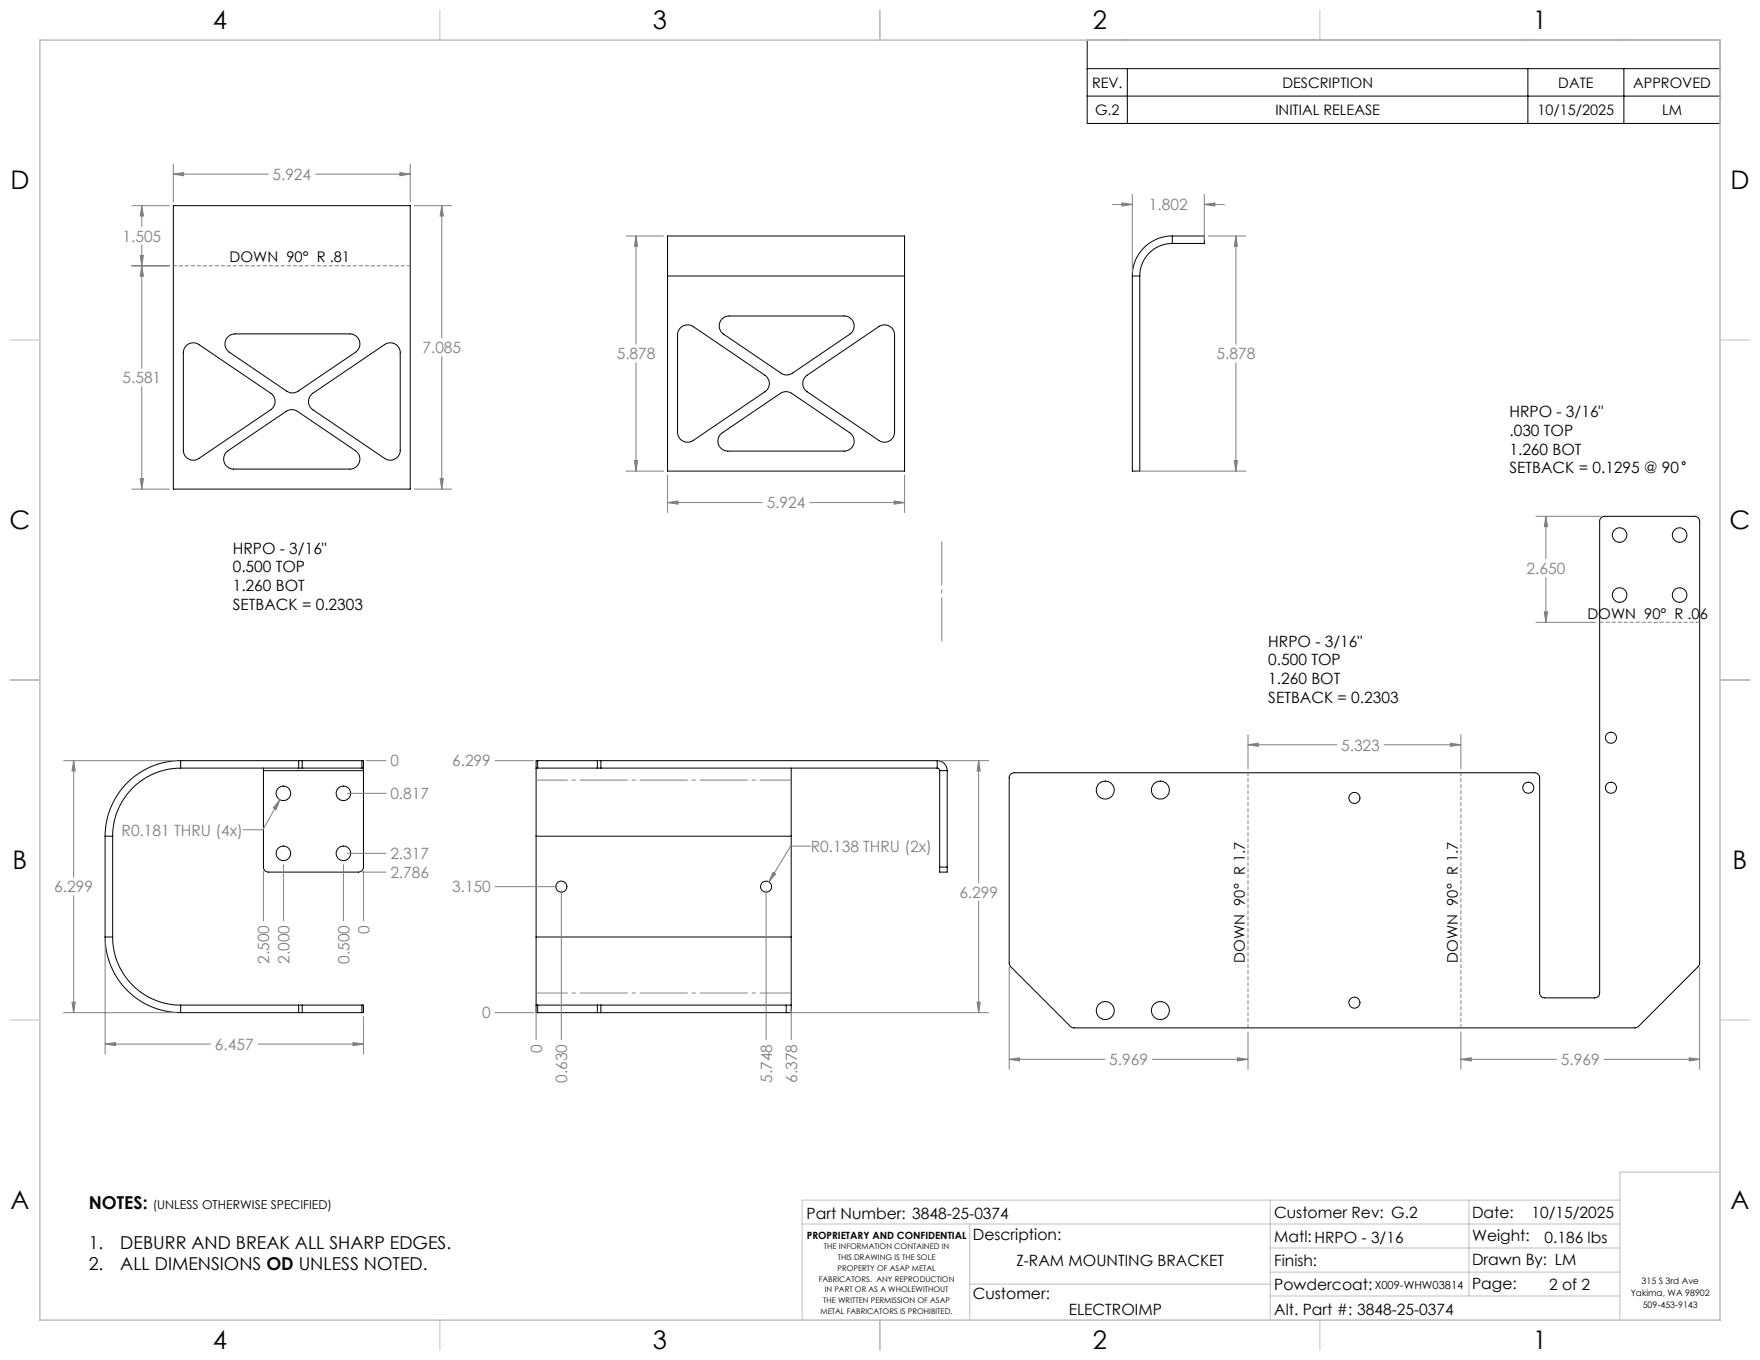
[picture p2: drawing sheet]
<svg xmlns="http://www.w3.org/2000/svg" width="559mm" height="432mm" viewBox="0 0 559 432" stroke-linecap="round" stroke-linejoin="round" font-family="sans-serif">
<g fill="none" stroke="#000" stroke-width=".32">
<path d="M345.2 12.7h200.9v26.5h-200.9zM345.2 21.8h200.9M345.2 30.5h200.9M357.9 21.8v17.4M485.1 21.8v17.4M515.6 21.8v17.4M55 65.3h75.2v90h-75.2zM372.2 77.3a10.3 10.3 0 0 0-10.3 10.3M372.2 74.9a12.6 12.6 0 0 0-12.7 12.7M372.2 74.9h10.2v2.4h-10.2M372.2 74.9v2.4M211.9 87.6v-12.7h75.3v12.7"/>
<path d="M211.9 87.6h75.3M211.9 87.6v62h75.3v-62M359.5 87.6h2.4M359.5 87.6v62h2.4v-62M59 109.9a3.1 3.1 0 0 1 4.1-.5l22.8 15.4a3.2 3.2 0 0 1 0 5.3l-22.8 15.5a3.1 3.1 0 0 1-4.9-2.7v-31.3zM72.4 107l1-.7 1.2-.3h36.5a3.2 3.2 0 0 1 3 2.3 3.2 3.2 0 0 1-1.2 3.5l-18.3 12.4a3.3 3.3 0 0 1-3.5 0l-18.3-12.4a3.2 3.2 0 0 1-.4-4.8zM216.3 103.9a3.2 3.2 0 0 1 3.8-.2l22.8 15.4a3.2 3.2 0 0 1 0 5.3l-22.8 15.4a3.2 3.2 0 0 1-5-2.6v-31.1l.3-1.1zM229.1 101.5l.7-.7 1.3-.5h36.9a3.2 3.2 0 0 1 3.1 2.3 3.2 3.2 0 0 1-1.3 3.5l-18.2 12.4a3.1 3.1 0 0 1-3.6 0l-18.2-12.4a3.1 3.1 0 0 1-.7-4.6zM255.9 119.4l23.1-15.7a3.2 3.2 0 0 1 5 2.6v30.9a3.2 3.2 0 0 1-5 2.6l-22.7-15.4a3.2 3.2 0 0 1-.4-5zM99.2 125l22.9-15.6a3.1 3.1 0 0 1 5 2.6v30.9a3.2 3.2 0 0 1-5 2.7l-22.8-15.5a3.2 3.2 0 0 1-.1-5.1zM228.9 137.8l18.9-12.9a3.3 3.3 0 0 1 3.6 0l18.4 12.5a3.2 3.2 0 0 1 1.3 3.6 3.2 3.2 0 0 1-3.1 2.2h-36.9a3.2 3.2 0 0 1-2.9-1.9 3.2 3.2 0 0 1 .7-3.5zM72.1 143.4l18.8-12.8a3.3 3.3 0 0 1 3.5 0l18.5 12.5a3.2 3.2 0 0 1 1.2 3.6 3.2 3.2 0 0 1-3 2.2h-36.9a3.2 3.2 0 0 1-3-2 3.2 3.2 0 0 1 .9-3.5z"/>
<path d="M57.4 241.5a24 24 0 0 0-24 24M57.4 243.9a21.6 21.6 0 0 0-21.6 21.6M57.4 241.5v2.4M57.4 241.5h37.4M57.4 243.9h37.4M83.6 243.9v.8M83.6 244.7v30.8l.6 1 1 .4h28.6l1.2-.6 .4-1v-30.6M83.6 244.7h31.8M94.8 241.5h1.2M94.8 243.9h1.2M94.8 241.5v2.4M96 241.5h18.9"/>
<path d="M96 243.9h18.9M96 241.5v2.4M114.9 241.5h.5v2.4M114.9 243.9h.5M114.9 241.5v2.4M115.4 243.9v.8M170.2 243.9h.5M170.2 243.9v21.6M170.7 241.5h-.5v2.4M170.7 241.5h19M170.7 243.9h19M170.7 241.5v2.4"/>
<path d="M189.7 241.5h1.1M189.7 243.9h1.1M189.7 241.5v2.4M190.8 241.5h106.8M190.8 243.9h106.8M190.8 241.5v2.4M251.2 243.9v21.6M297.6 243.9l.5 .2 .2 .6M297.6 241.5a3.2 3.2 0 0 1 3.1 3.2M297.6 241.5v2.4M298.3 244.7h2.4M298.3 244.7v30.6"/>
<path d="M300.7 244.7v30.6M321 245.7l.8-.3h165.5a1.62 1.62 0 0 1 1.5 1.5v68.3a1.62 1.62 0 0 0 1.6 1.6h15.9a1.62 1.62 0 0 0 1.6-1.6v-149.7a1.56 1.56 0 0 1 1.6-1.6h28.6a1.62 1.62 0 0 1 1.5 1.6v140.6l-.3 .7-19.1 19.1-.7 .4-178.7 .1-.6-.2-19.4-19.4-.4-.8v-59.3zM33.4 265.5v32M33.4 265.5h2.4M35.8 265.5v32M170.2 265.5h81M170.2 265.5v32M251.2 265.5v32M298.3 275.3v1.6h2.4v-1.6M298.3 275.3h2.4M33.4 297.5a24.1 24.1 0 0 0 24 24M33.4 297.5h2.4"/>
<path d="M35.8 297.5a21.6 21.6 0 0 0 21.6 21.6M170.2 297.5v21.6M170.2 297.5h81M251.2 297.5v21.6M57.4 319.1v2.4M57.4 319.1h37.4M94.8 319.1h1.2M94.8 319.1v2.4M96 319.1v2.4M96 319.1h18.9M114.9 319.1h.5v2.4h-.5M114.9 319.1v2.4"/>
<path d="M170.2 319.1v2.4h.5M170.2 319.1h.5M170.7 319.1h19M170.7 319.1v2.4M189.7 319.1h1.1M189.7 319.1v2.4M190.8 319.1h58.8M190.8 319.1v2.4M249.6 319.1h1.6M249.6 319.1v2.4M251.2 319.1v2.4h-1.6M57.4 321.5h37.4"/>
<path d="M94.8 321.5h1.2M96 321.5h18.9M170.7 321.5h19M189.7 321.5h1.1M190.8 321.5h58.8"/>
<circle cx="534.6" cy="147.1" r=".47"/>
<circle cx="514.2" cy="169.9" r="2.3"/>
<circle cx="533.3" cy="169.9" r="2.3"/>
<circle cx="514.2" cy="188.9" r="2.3"/>
<circle cx="533.3" cy="188.9" r="2.3"/>
<circle cx="511.5" cy="234.2" r="1.74"/>
<circle cx="90" cy="251.9" r="2.3"/>
<circle cx="109" cy="251.9" r="2.3"/>
<circle cx="350.9" cy="250.9" r="2.85"/>
<circle cx="368.4" cy="250.9" r="2.85"/>
<circle cx="430" cy="253.4" r="1.74"/>
<circle cx="485.2" cy="250.1" r="1.74"/>
<circle cx="511.5" cy="250.1" r="1.74"/>
<circle cx="90" cy="270.9" r="2.3"/>
<circle cx="109" cy="270.9" r="2.3"/>
<circle cx="178.2" cy="281.5" r="1.76"/>
<circle cx="243.2" cy="281.5" r="1.75"/>
<circle cx="430" cy="318.4" r="1.75"/>
<circle cx="350.9" cy="320.8" r="2.85"/>
<circle cx="368.4" cy="320.8" r="2.85"/>
</g>
<g fill="none" stroke="#808080" stroke-width=".32">
<path d="M55 52.1v11.9M55 55.3h30.1M55 55.3l3.3-.5v1zM100.2 55.3h30M127 54.8l3.2 .5-3.2 .5zM130.2 52.1v11.9M41.8 65.3h12M45 65.3v6.6M45 77.8v39.1M45 65.3l.5 3.3h-1zM131.5 65.3h11.9M140.3 65.3v42.1"/>
<path d="M140.3 65.3l.5 3.3h-1.1zM198.8 74.9h11.9M201.9 74.9l.6 3.3h-1.1zM201.9 74.9v34.4M353.2 64.9h6.3M356.2 64.4l3.3 .5-3.3 .5zM359.5 61.7v24.7M382.4 61.7v14.3M382.4 64.9h6.3M382.4 64.9l3.3-.5v1zM383.6 74.9h12M392.4 74.9v34.4"/>
<path d="M392.4 74.9l.5 3.3h-1zM41.8 84.4h12M44.5 81.1h1l-.5 3.3zM45 84.4l.5 3.3h-1zM140.3 113.2v42.1M201.9 115.2v34.4M392.4 115.2v34.4M45 122.8v32.5M41.8 155.3h12M44.5 152h1l-.5 3.3zM131.5 155.3h11.9M139.7 152h1.1l-.5 3.3z"/>
<path d="M198.8 149.6h11.9M201.4 146.3h1.1l-.6 3.3zM211.9 159.6l3.4-.5v1zM211.9 150.8v11.9M211.9 159.6h30.1M257.1 159.6h30.1M283.9 159.1l3.3 .5-3.3 .5zM287.2 150.8v11.9M360.8 149.6h34.8M391.9 146.3h1l-.5 3.3zM487.6 163.9h20.6M490.8 163.9v13.5"/>
<path d="M490.8 163.9l.5 3.3h-1zM487.6 197.6h19M490.3 194.3h1l-.5 3.3zM490.8 183.3v14.3M396.2 236.5l3.3-.5v1zM396.2 233.3v10.8M396.2 236.5h28.2M439.5 236.5h24.3M460.5 236l3.3 .5-3.3 .5zM463.8 233.3v10.8M20.2 241.5h35.9M23.4 241.5l.5 3.3h-1z"/>
<path d="M23.4 241.5v37.1M88.9 253.9l-1.2 3.1-.9-.5zM88.9 253.9l-5.4 9.6h-6.4M110.3 251.9h12.3M116.2 241.5h6.4M157.2 241.5h12.2M298.8 241.5h15.1M310.7 241.5v38.7M310.7 241.5l.5 3.3h-1zM83.6 276.6v15.8M90 274.5v17.9M109 274.5v17.9"/>
<path d="M110.3 270.9h12.3M115.1 276.9h7.5M115.4 276.6v15.8M245.4 276.9l.9 .6-2.2 2.5zM257.4 268.6h-6.4l-6.9 11.4M23.4 284.4v37.1M33.4 298.8v35.9M157.2 281.5h19.8M178.2 282.8v47.3M243.2 282.8v47.3M310.7 286.1v35.4M22.9 318.2h1l-.5 3.3z"/>
<path d="M310.2 318.2h1l-.5 3.3zM320.4 307.1v32.4M539.6 307.1v32.4M20.2 321.5h35.9M33.4 331.5l3.3-.5v1zM33.4 331.5h33.5M81.9 331.5h33.5M112.1 331l3.3 .5-3.3 .5zM115.4 322.8v11.9M157.2 321.5h12.2M170.2 320.4v9.7M250.9 321.5h63"/>
<path d="M251.2 320.4v9.7M320.4 336.3h30.4M320.4 336.3l3.3-.5v1.1zM365.8 336.3h30.4M392.9 335.8l3.3 .5-3.3 .6zM396.2 327.6v11.9M463.8 336.3h30.4M463.8 327.6v11.9M463.8 336.3l3.3-.5v1.1zM509.2 336.3h30.4M536.3 335.8l3.3 .5-3.3 .6z"/>
</g>
<path d="M55 84.4h75.3" fill="none" stroke="#808080" stroke-width=".32" stroke-dasharray="1.3 .6" stroke-dashoffset=".2" stroke-linecap="butt"/>
<path d="M507.9 197.6h31.7" fill="none" stroke="#808080" stroke-width=".32" stroke-dasharray="1.3 .6" stroke-linecap="butt"/>
<path d="M463.8 245.3v81M396.2 326.3v-81" fill="none" stroke="#808080" stroke-width=".32" stroke-dasharray="1.3 .6" stroke-dashoffset=".1" stroke-linecap="butt"/>
<path d="M299 203.6v-31.7" fill="none" stroke="#808080" stroke-width=".32" stroke-dasharray="15.2 1.3 1.3 1.3" stroke-dashoffset="1.3" stroke-linecap="butt"/>
<path d="M251.2 247.7h-81M170.2 315.3h81" fill="none" stroke="#808080" stroke-width=".32" stroke-dasharray="15.2 1.3 1.3 1.3" stroke-dashoffset="5.2" stroke-linecap="butt"/>
<g fill="none" stroke="#c0c0c0" stroke-width=".32">
<path d="M139.7 3.2v9.5M279.4 3.2v9.5M419.1 3.2v9.5M3.1 107.9h9.6M546.1 107.9h9.5M3.1 215.9h9.6M546.1 215.9h9.5M3.1 323.8h9.6M546.1 323.8h9.5M546.1 372.1h-31.8v47M254.7 388.6h259.6M307.9 388.6v30.5"/>
<path d="M403.3 381v38.1M403.3 396.2h111M466.4 381v30.5M514.3 381h-259.6v38.1M139.7 419.1v9.6M279.4 419.1v9.6M307.9 407.7h95.4M403.3 403.9h111M403.3 411.5h111M419.1 419.1v9.6"/>
</g>
<path d="M12.7 12.7h533.4v406.4h-533.4z" fill="none" stroke="#c0c0c0" stroke-width=".5"/>
<g fill="#808080">
<path d="M140.3 65.3l.5 3.3h-1.1zM139.7 152h1.1l-.5 3.3zM55 55.3l3.3-.5v1zM127 54.8l3.2 .5-3.2 .5zM44.5 81.1h1l-.5 3.3zM45 65.3l.5 3.3h-1zM45 84.4l.5 3.3h-1zM44.5 152h1l-.5 3.3zM356.2 64.4l3.3 .5-3.3 .5zM382.4 64.9l3.3-.5v1zM392.4 74.9l.5 3.3h-1zM391.9 146.3h1l-.5 3.3zM320.4 336.3l3.3-.5v1.1zM392.9 335.8l3.3 .5-3.3 .6zM396.2 236.5l3.3-.5v1zM460.5 236l3.3 .5-3.3 .5zM463.8 336.3l3.3-.5v1.1zM536.3 335.8l3.3 .5-3.3 .6zM490.3 194.3h1l-.5 3.3zM490.8 163.9l.5 3.3h-1zM310.7 241.5l.5 3.3h-1zM310.2 318.2h1l-.5 3.3zM245.4 276.9l-1.3 3.1 2.2-2.5z"/>
<path d="M211.9 159.6l3.4-.5v1zM283.9 159.1l3.3 .5-3.3 .5zM201.4 146.3h1.1l-.6 3.3zM201.9 74.9l.6 3.3h-1.1zM23.4 241.5l.5 3.3h-1zM22.9 318.2h1l-.5 3.3zM33.4 331.5l3.3-.5v1zM112.1 331l3.3 .5-3.3 .5zM88.9 253.9l-2.1 2.6 .9 .5z"/>
</g>
<g font-size="8.1">
<text x="67.6" y="9.3">4</text>
<text x="207.3" y="9.3">3</text>
<text x="347" y="9.3">2</text>
<text x="486.7" y="9.3">1</text>
<text x="3.3" y="60.1">D</text>
<text x="549.4" y="60.1">D</text>
<text x="3" y="168">C</text>
<text x="549.1" y="168">C</text>
<text x="4" y="276">B</text>
<text x="550.1" y="276">B</text>
<text x="3.3" y="383.9">A</text>
<text x="549.4" y="383.9">A</text>
<text x="67.6" y="428.4">4</text>
<text x="207.3" y="428.4">3</text>
<text x="347" y="428.4">2</text>
<text x="486.7" y="428.4">1</text>
</g>
<g font-size="5.6">
<text x="28.2" y="383.9">NOTES:</text>
<text x="28.2" y="396.5">1.</text>
<text x="38.2" y="396.5">DEBURR AND BREAK ALL SHARP EDGES.</text>
<text x="28.2" y="403.2">2.</text>
<text x="38.2" y="403.2">ALL DIMENSIONS OD UNLESS NOTED.</text>
</g>
<g font-size="4.9" fill="#808080">
<text x="86.5" y="57.1">5.924</text>
<text x="364.8" y="66.8">1.802</text>
<text x="38.9" y="76.7">1.505</text>
<text x="134.1" y="112.1">7.085</text>
<text x="195.8" y="114.1">5.878</text>
<text x="386.2" y="114.1">5.878</text>
<text x="38.9" y="121.7">5.581</text>
<text x="243.4" y="161.4">5.924</text>
<text x="484.7" y="182.2">2.650</text>
<text x="425.8" y="238.3">5.323</text>
<text x="123.9" y="243.4">0</text>
<text x="143.5" y="243.4">6.299</text>
<text x="123.9" y="253.7">0.817</text>
<text x="38.6" y="265.3">R0.181 THRU (4x)</text>
<text x="123.9" y="272.8">2.317</text>
<text x="257.4" y="270.5">R0.138 THRU (2x)</text>
<text x="123.9" y="278.7">2.786</text>
<text x="17.2" y="283.4">6.299</text>
<text x="143.5" y="283.4">3.150</text>
<text x="304.6" y="285">6.299</text>
<text x="117.3" y="296.5" transform="rotate(-90 117.3 296.5)">0</text>
<text x="85.5" y="306.1" transform="rotate(-90 85.5 306.1)">2.500</text>
<text x="91.9" y="306.1" transform="rotate(-90 91.9 306.1)">2.000</text>
<text x="110.9" y="306.1" transform="rotate(-90 110.9 306.1)">0.500</text>
<text x="153.1" y="323.4">0</text>
<text x="68.2" y="333.4">6.457</text>
<text x="172.1" y="334.2" transform="rotate(-90 172.1 334.2)">0</text>
<text x="352.2" y="338.2">5.969</text>
<text x="495.6" y="338.2">5.969</text>
<text x="180.1" y="343.8" transform="rotate(-90 180.1 343.8)">0.630</text>
<text x="245.1" y="343.8" transform="rotate(-90 245.1 343.8)">5.748</text>
<text x="253.1" y="343.8" transform="rotate(-90 253.1 343.8)">6.378</text>
</g>
<g font-size="4.9">
<text x="479.2" y="132.5">HRPO - 3/16&quot;</text>
<text x="479.2" y="138.4">.030 TOP</text>
<text x="479.2" y="144.4">1.260 BOT</text>
<text x="479.2" y="150.3">SETBACK = 0.1295 @ 90</text>
<text x="73.9" y="175.8">HRPO - 3/16&quot;</text>
<text x="73.9" y="181.7">0.500 TOP</text>
<text x="73.9" y="187.6">1.260 BOT</text>
<text x="73.9" y="193.6">SETBACK = 0.2303</text>
<text x="402.7" y="205.3">HRPO - 3/16&quot;</text>
<text x="402.7" y="211.3">0.500 TOP</text>
<text x="402.7" y="217.2">1.260 BOT</text>
<text x="402.7" y="223.1">SETBACK = 0.2303</text>
<text x="256.1" y="386.9">Part Number: 3848-25-0374</text>
<text x="404.6" y="386.8">Customer Rev: G.2</text>
<text x="467.4" y="386.7">Date:</text>
<text x="486.2" y="386.7">10/15/2025</text>
<text x="308.9" y="393.8">Description:</text>
<text x="404.6" y="394.2">Matl:HRPO - 3/16</text>
<text x="467.4" y="394.1">Weight:</text>
<text x="490.4" y="394.5">0.186 lbs</text>
<text x="322.7" y="401.9">Z-RAM MOUNTING BRACKET</text>
<text x="404.6" y="401.9">Finish:</text>
<text x="467.4" y="401.7">Drawn By: LM</text>
<text x="308.9" y="412.4">Customer:</text>
<text x="404.6" y="409.6">Powdercoat:</text>
<text x="467.4" y="409.4">Page:</text>
<text x="491.8" y="409.6">2 of 2</text>
<text x="339.3" y="417.5">ELECTROIMP</text>
<text x="404.6" y="417.4">Alt. Part #: 3848-25-0374</text>
</g>
<g font-size="4.7">
<text x="72.9" y="83.3">DOWN 90° R .81</text>
<text x="504" y="196.5">DOWN 90° R .06</text>
<text x="395.3" y="305.6" transform="rotate(-90 395.3 305.6)">DOWN 90° R 1.7</text>
<text x="462.9" y="305.6" transform="rotate(-90 462.9 305.6)">DOWN 90° R 1.7</text>
</g>
<g font-size="4.6">
<text x="346.7" y="27.9">REV.</text>
<text x="407.1" y="27.9">DESCRIPTION</text>
<text x="494.8" y="27.9">DATE</text>
<text x="518.5" y="27.9">APPROVED</text>
<text x="347.7" y="36.6">G.2</text>
<text x="404.9" y="36.6">INITIAL RELEASE</text>
<text x="488.2" y="36.6">10/15/2025</text>
<text x="527.7" y="36.6">LM</text>
</g>
<text font-size="3.9" x="48.5" y="383.9">(UNLESS OTHERWISE SPECIFIED)</text>
<text font-size="3.5" x="436.5" y="409.4">X009-WHW03814</text>
<text font-size="3.2" x="256.1" y="393.4">PROPRIETARY AND CONFIDENTIAL</text>
<g font-size="2.8">
<text x="521.2" y="407.7">315 S 3rd Ave</text>
<text x="517.8" y="411.5">Yakima, WA 98902</text>
<text x="521.6" y="415.3">509-453-9143</text>
</g>
<g font-size="2.5">
<text x="261.6" y="396.5">THE INFORMATION CONTAINED IN</text>
<text x="266" y="399.9">THIS DRAWING IS THE SOLE</text>
<text x="260" y="406.9">FABRICATORS. ANY REPRODUCTION</text>
<text x="265.9" y="403.4">PROPERTY OF ASAP METAL</text>
<text x="261.4" y="413.8">THE WRITTEN PERMISSION OF ASAP</text>
<text x="261.8" y="410.4">IN PART OR AS A WHOLEWITHOUT</text>
<text x="260.5" y="417.3">METAL FABRICATORS IS PROHIBITED.</text>
</g>
</svg>
